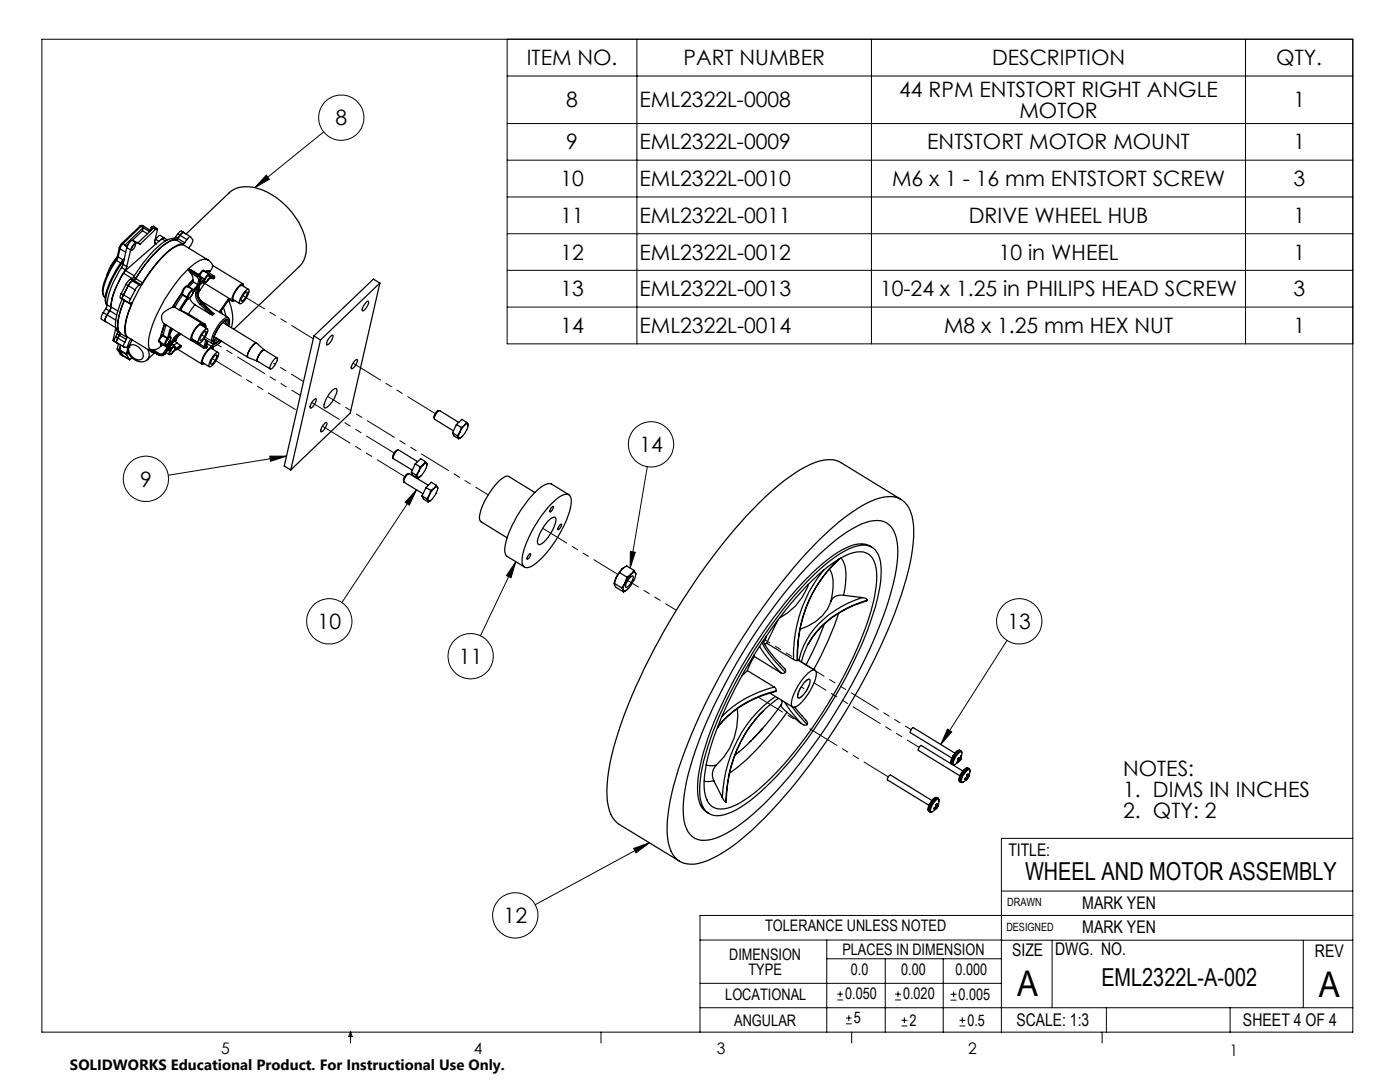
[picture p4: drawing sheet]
<svg xmlns="http://www.w3.org/2000/svg" width="279mm" height="216mm" viewBox="0 0 279 216" stroke-linecap="round" stroke-linejoin="round" font-family="sans-serif">
<g fill="none" stroke="#000" stroke-width=".2">
<path d="M8.4 7.8h261.6v198.2h-261.6zM101.2 7.8v60.8h168.8M101.2 15.2h168.8M127.1 7.8v60.8M173.9 7.8v60.8M248.6 7.8v60.8M53.1 35l.7 .8-2.9 1.6zM64.6 26.3l-13.7 11.1M101.2 24.7h168.8M101.2 32h168.8M101.2 39.3h168.8M101.2 46.6h168.8"/>
<path d="M101.2 53.9h168.8M101.2 61.3h168.8M53.8 91h3.4l-3.2 1zM57.2 91l-23.6 3.8M83.1 97.8l-1.4 3-.8-.6zM83.1 97.8l-14.9 22.4M129.2 93.1l-3.4 20.2M102.9 112.1l-.9 3.2-.9-.4zM102.9 112.1l-7 14.8M125.8 110l1 .2-1 3.1zM201 127.8l-13.3 20.8M189.1 145.5l.8 .5-2.2 2.6z"/>
<path d="M126.5 169.3l3.1-1.1-2.7 2zM129.6 168.2l-22.8 12.3M199.8 177.8h70.2M270 167.3h-70.2v38.7M139.7 187.6h60.2M139.7 196.2h60.1M165 187.6v18.4M165 191.3h34.8M167.1 199.5h1.1M167.1 198.4h1.1M167.7 197.8v1.1M176.7 191.3v14.7"/>
<path d="M178.6 199.5h1.2M178.6 198.4h1.2M179.2 197.8v1.1M188.2 191.3v14.7M189.7 199.6h1.2M189.7 198.4h1.2M190.3 197.8v1.2M199.8 187.6h70.2M210 187.6v13.5M260.1 187.6v13.5M270 182.7h-130.3v23.3M70 206v2.1"/>
<path d="M70 206l.3 .8h-.7zM119.9 206v2.1M139.7 201.1h130.3M168.8 204.3h1.2M168.8 203.1h1.2M169.4 202.6v1.1M170 206v2.1M179.9 204.7h1.2M179.9 203.6h1.2M180.5 203v1.2M191.5 204.7h1.2M191.5 203.6h1.2"/>
<path d="M192.1 203v1.2M220 206v2.1M220.8 201.1v4.9M245.5 201.1v4.9"/>
<circle cx="68.1" cy="23.5" r="4.5"/>
<circle cx="29.1" cy="95.5" r="4.5"/>
<circle cx="129.9" cy="88.7" r="4.5"/>
<circle cx="65.7" cy="124" r="4.5"/>
<circle cx="93.9" cy="130.9" r="4.5"/>
<circle cx="203.4" cy="124" r="4.5"/>
<circle cx="102.8" cy="182.7" r="4.5"/>
</g>
<path d="M125.8 110l1 .2-1 3.1zM189.1 145.5l.8 .5-2.2 2.6zM126.5 169.3l3.1-1.1-2.7 2zM102.9 112.1l-.9 3.2-.9-.4zM83.1 97.8l-1.4 3-.8-.6zM53.8 91h3.4l-3.2 1zM53.1 35l.7 .8-2.9 1.6z" fill="#000"/>
<g fill="none" stroke="#000" stroke-width=".25">
<path d="M21.2 58.1l-.2 1a2.08 2.08 0 0 0 .4 1.8M23 51.9l-1.2 2.2-1 2.1M23 51.9l.2 .1M23.2 52a13 13 0 0 0-2.6 6.6l.3 .7a2.15 2.15 0 0 1-.3-2.4l.2-.6M23.2 52l.9 .5M23.4 51.3a10.3 10.3 0 0 0-2.1 3.5M23.5 51l-.5 .9M23.5 51l.1 .3M23.6 51.3l-.4 .7M23.6 51.3l1 .6M23.8 49.4l.2 .2M23.8 49.4l-.3 1.6"/>
<path d="M24 49.6l-.4 1.7M24 49.6l1.1 .7M24.1 52.5a19.7 19.7 0 0 0-2.8 5.5M24.1 52.5h.2M24.1 52.5h.1M24.2 58.6l-.2 .8 .4 .3M24.2 58.6l.4 .2M24.3 53.4a15.8 15.8 0 0 0-2.9 7.4M24.3 53.4l.7 .4M24.3 48.6l-.5 .8M24.3 52.5a15.9 15.9 0 0 0-3.2 7.7l.3 .7M24.3 48.6h.3"/>
<path d="M24.3 52.5l.3 .2M24.4 59.7l-1.2 3.7a3.6 3.6 0 0 0 .3 2.8M24.4 59.7l.4 .2M24.4 59.7h.1M24.6 52.7l-.3 .7M24.6 48.6l-.6 1M24.6 51.9l-.5 .6M24.6 52.7l.7 .5M24.6 48.6l.4 .3M24.6 58.8a.57 .57 0 0 0 0 .9M24.6 54.5a14.7 14.7 0 0 0-2.4 6.7M24.6 54.5l1.8 1.1"/>
<path d="M24.7 58.8l-.3 .9 1.5 .8M24.7 58.8l1.3 .9M24.7 51.8l-.4 .7M24.7 51.8l-.1 .1M24.7 51.8h.1M24.8 59.9l-1.2 3.8a3.5 3.5 0 0 0 .3 2.9l-.1 .3M24.8 59.9l-.7 2-.5 1.8a4.3 4.3 0 0 0 .3 2.9l-.1 .3M24.8 59.9h.1M24.8 59.9l1.4 .9M25 48.9l-.1 .1 .5 .2M25 53.8a15.8 15.8 0 0 0-2.9 7.5M25 54l-.4 .5"/>
<path d="M25 54l1.8 1.1M25.2 56.7l.4 .3M25.2 56.7l-1 1.9M25.3 53.2l-.3 .6M25.3 49.4l.8 .5M25.3 49.4l-.7 3.3M25.6 57l-1 1.8M25.6 48.8l-.4 .3M25.6 57l1.4 .9M26 55.7l-.8 1M26 55.7l.5 .3M26 59.7l-.2 .7 .4 .1v.3"/>
<path d="M26.1 49.9l-.8 3.3M26.4 55.6l.4 .3M26.4 55.6l-.4 .1M26.4 56.1l-.5 .4-.3 .5M26.4 48a1.99 1.99 0 0 0-1.1 1.4M26.4 48l1.2 .4M26.4 56.1l1.4 .8M26.4 48l.8 .4M26.5 56l-.6 .5-.3 .5M26.6 55.3l-.2 .3M26.6 55.3l.5 .3M26.7 48.9l.3-.2a1.21 1.21 0 0 1-.7 1.2v-.4z"/>
<path d="M26.7 56l-.3 .1M26.7 56l1.4 .8M26.8 55.9l-.3 .1M27 57.9l-1 1.8M27.1 55.6l-.3 .3M27.1 55.6l-.4 .4M27.1 55.6l1.4 .8M27.2 48.4a2.07 2.07 0 0 0-1.1 1.5M27.2 48.4l.8 .3M27.6 48.4l.4 .3M27.8 56.9l-.8 1M27.9 45.2h.3"/>
<path d="M27.9 45.2l-3.6 3.4M28.1 56.8l-.3 .1M28.2 45.2l-3.6 3.4M28.2 45.2l.4 .2M28.4 46l-2 2M28.4 46l1 .6M28.5 45h-.3l-.3 .2M28.5 56.4l-.4 .4M28.5 45l1.6 1-.4 .1M28.5 45l-.3 .2M28.6 45.4l-3.6 3.5M28.6 45.4l-.2 .6"/>
<path d="M28.6 45.4l1.1 .7M29.7 46.1l.2 .1M30.2 45.4l.3 .2-2.9 2.8M30.2 45.4l-.2 .7M30.3 45.3l.3-.1 .8 .4M30.3 45.3l-.1 .1M30.3 45.3l.7 .5M30.9 48.5l.1 .1M30.9 48.5h.1M30.9 48.5l.3 .1M31 45.8l.4-.2-.5 2.9M31 45.8l-3 2.9"/>
<path d="M31.1 47.8l-.2 .1M31.1 47.8l.6 .4M31.2 48.6l-6.2 5.4M32.1 47.8l-.9 .8M32.3 47.7l.4-.3 .7 .5M32.3 47.7l-.2 .1M32.3 47.7l.7 .4M32.7 47.4l-.7-.4-.4 .2-.5 .6M32.8 47.5l-.2-.1-.5 .4M34.7 47.6a4.7 4.7 0 0 0-3.2 1.7l-2.1 2.2-2.8 3.8M34.7 47.6l.5 .2M35 47.3l-.3 .3"/>
<path d="M35 47.3l1.9 1.1M35.2 47.8a5 5 0 0 0-3.3 1.7l-2.8 3.1-2 3M35.2 47.9l1.3 .8M35.5 47.6l-.3 .2M35.5 47.6l-.3 .3M35.5 46.7l.4 .3M35.5 46.7l-.5 .6M35.9 47l.7-.6 1.4 .8M35.9 47l-.4 .6M35.9 47l1.4 .8M36.2 58.6l-1.7 2.6M36.2 58.6l.2 .3"/>
<path d="M36.2 58.6h.2M36.3 58.5l-1.8 2.8M36.3 58.5l-.1 .1M36.3 58.5h.1M36.4 58.6l.1 .2M36.4 58.9l-1.5 2.4M36.4 58.5v.1M36.4 58.9l.9 .5M36.5 58.8l-.1 .1M36.5 58.8l.9 .5M36.5 48.7a4.8 4.8 0 0 0-3.2 1.7l-2.8 3.1-2 2.9M36.7 46.4l-.6-.3-.6 .6"/>
<path d="M36.8 46.5a.46 .46 0 0 0-.7 .3l-.2 .2M36.9 48.4l-.4 .3M37.1 46.7l8.6-8.2a6.1 6.1 0 0 1 6.8-.5 14.6 14.6 0 0 1 8.6 10.9 5.4 5.4 0 0 1-1.3 4.3l-13.1 12.5M37.3 47.8l-.4 .6M37.3 59.4l-1.5 2.4M37.3 59.4l.1 .1M37.4 59.3h.2M37.4 59.3l-.1 .1M37.4 57l-.6 .4-.5 1.1M37.4 59.5l-1.5 2.4M37.4 57l.1 .2M37.4 57h.1"/>
<path d="M37.5 57.2l-.6 .3-.5 1M37.5 57l.2 .3M37.5 57.2h.1M37.5 57v.2M37.5 53.8a29.7 29.7 0 0 0-7.8 13.5l-.1 1.4 .2 .9M37.5 53.8l.5 .6M37.5 59.6l-1.5 2.3M37.5 57.2l1 .6M37.5 53.8l1.9 1.1M37.6 59.5l-.1 .1M37.6 59.3l-.2 .2M37.6 53.6l2 1.2"/>
<path d="M37.6 53.6l1.9 1.2M37.6 59.5h.1M37.7 57.3h.1M37.7 57.3l.9 .5M37.9 59.4a2.34 2.34 0 0 0 1 1.4M38 54.4a1.75 1.75 0 0 1 .5 1.5M38 54.4l1.2 .8M38 47.3a.71 .71 0 0 0-.7 .5M38 47.3l.5 .7-.8 1.5M38.5 56l.1 .3M38.5 56l-1 1M38.5 55.9l-1.1 1.1"/>
<path d="M38.5 57.8a1.86 1.86 0 0 0-1.1 1.5M38.5 57.8l.1 .2M38.5 55.9v.1M38.5 58.4l-.5 .9-.4 .2M38.6 58.3l-.4 .8-.6 .4M38.6 58a1.46 1.46 0 0 0-1 1.3M38.6 58.3l-.1 .1M38.6 57.8l.1 .2M38.6 57.8v.1M38.6 56.3l-.9 1M38.6 56.3l.8 .5M38.7 58.1l-.1 .2"/>
<path d="M38.7 58.1l-.2 .3M38.7 58.1l1-1-.4 1.4M38.7 58.1h.1M38.7 58h-.1M39.1 58.5a2.65 2.65 0 0 0 .9 2.2M39.1 58.5h.2M39.2 55.2l.5 .7M39.3 57.4l-.2 1.1M39.3 58.5a2.46 2.46 0 0 0 .9 2M39.4 54.9l-.2 .3M39.4 54.9l.3 .3 .2 .7M39.4 56.8h.1"/>
<path d="M39.5 58.4a2.38 2.38 0 0 0 .8 2M39.5 58.4l-.2 .1M39.5 58.3l.2 1.1 .7 1M39.5 54.8l-.1 .1M39.5 54.8l.5 .6v.4M39.5 58.3v.1M39.5 56.8l-.9 1M39.5 56.8l.2 .1M39.6 54.8l.4 .3 .1 .6M39.6 54.8h.1M39.6 54.8h-.1M39.6 57.8l.3 .2"/>
<path d="M39.7 55.9h.2M39.7 55.9l-.3 .9M39.7 56.9l-1 1.1M39.8 56.9l-.3 1.5M39.8 54.7l-.1 .2M39.8 54.7l.1 .1M39.8 56.9l-.3 1.4M39.8 54.7l-.1 .1M39.9 58a1.44 1.44 0 0 0-.2 1.5M39.9 59.9l5.6 3.5M39.9 54.8v.2M39.9 55.9l-.2 1"/>
<path d="M40 55.2l.8 .5M40 55.8l-.1 .1M40 55.8l-.2 1M40.1 55.7l-.3 1.1M40.1 55.7l-.1 .1M40.1 55.4l.6 .4M40.5 56.3l.2 .1M40.7 56.2h.1M40.7 56.2l-.9 .7M40.7 55.8l.1 .2M40.7 55.8l-.8 .6M40.7 54.1l-.1-.2-.3 .1-.5 .7"/>
<path d="M40.8 56l-1 .8M40.8 55.7h.2M40.8 55.7l-.1 .1M40.8 56.2h-.2l.1 .2M40.9 56.4v.2M40.9 56.6l-1 1.4M40.9 56.6l5 3M41 55.7l-.2 .3M41 54.2l.8 .1M41.4 54.5l.5 .1M41.5 51.9l.6 .5 .4 .6M41.5 51.9l-4.7-2.9a2.41 2.41 0 0 0-2.4 .6 29 29 0 0 0-9.3 14.8l-.1 .7a2.08 2.08 0 0 0 .6 2.2l4.7 2.9-.5-.5"/>
<path d="M41.5 51.9a2.65 2.65 0 0 0-2.7 .7l-1.2 1M41.5 55.8l-.4 .5-.4 .1M41.5 55.8l-.5 .6h-.1l-.1-.2M41.5 55.8h.1M41.7 55.6l-.2 .2M41.7 54.7l.1 .5M41.7 54.7l-.5 .4-.4 .6M41.7 54.7l-1.2-.7-.6 .8M41.8 55.2h.1M41.8 55.2l-.1-.3-.4 .3-.3 .5M41.8 55.2v.2M41.8 54.3l.1 .3"/>
<path d="M41.9 54.6l.9 .5M41.9 54.1l.6-1.1 6 3.7M41.9 54.1l-.1 .2M41.9 54.1l-.5-.1-.5 .2M42.7 55.6l-.6-.1-.4 .1M42.7 55.6l-1.1 .1M42.8 55.1l-1 .1M42.8 55.1v.2M42.8 55.3l-1 .1M42.8 55.3l-.1 .3M45.5 59.7l.1 .1M45.5 59.7l-1.6 2.4"/>
<path d="M45.6 59.8h.3l.5 .3M45.6 59.8h.1M45.6 59.9a7.8 7.8 0 0 1 .6 5.5M45.6 59.8l-1.7 2.5M45.6 59.8l-1.7 2.4M45.8 59.8h.1M45.9 59.6v.2M45.9 59.6l-.4 .1M45.9 59.8h-.3M48.6 57.1l-.1-.4a3.3 3.3 0 0 0-2.1 2.4l-.1 .9 .1 .1 .4-.1M48.9 58.5l.4-.2a2.13 2.13 0 0 1-1.1 1.8v-.5zM48.9 58.1l.7-.4a1.54 1.54 0 0 1-.4 1.7l-.5 .7a.84 .84 0 0 1-.9 .5 3.1 3.1 0 0 1 1.1-2.5z"/>
<path d="M49.6 57.7l-1.3-.8a3.3 3.3 0 0 0-1.7 2.9l1.3 .8M75.8 56.5l-1.3-.8-11.8 11.3M75.8 56.5l-11.8 11.3M75.8 56.5l-5.9 25.9-11.9 11.4M20.6 62.4l-.4 1.2 .8 .6M20.6 62.4l.8 .4M21.1 61.6l.7 .5M21.1 61.6l-.5 .8M21.4 62.8l-.4 .9v.4l2.1 1.3M21.4 62.8l-.5 1.1 .2 .3M21.4 60.8l-.3 .8M21.4 60.8l.7 .5"/>
<path d="M21.4 62.8l1.7 1.1M21.8 62.1l-.4 .7M21.9 62l-.5 .8M21.9 62l1.4 .9M22.1 61.3l-.3 .8M22.2 61.2l-.3 .8M22.2 61.2l1.3 .9M23.1 67.2a.81 .81 0 0 0-.2 1l.4 .2M23.1 67.2l.4 .3M23.1 65.5l-.6 2.4 .3 .2M23.3 68.4h.1M23.4 66.6l.4 .3"/>
<path d="M23.4 66.6l-.3 .6M23.4 69.5v.2M23.4 69.5l.4 .3M23.4 69.7l.4 .3M23.4 69.7l.6 1M23.5 66.2l-.1 .4M23.5 66.2l1.8 1.1M23.5 67.5l-.3 .8 .1 .1M23.5 67.5a.79 .79 0 0 0-.2 .9l1.4 .8M23.5 67.5l1.4 .8M23.6 68.6l-.2 .9M23.8 66.9l-.3 .6"/>
<path d="M23.8 66.9l1.4 .8M23.8 69.8v.2M23.8 69.8l.1 .1M23.8 70l.6 .9M23.8 69.8l1.5 .8M23.9 69.9l.6 1M23.9 69.9l1.4 .9M24 70.7h.1M24 70.7l.4 .3M24 70.7l.4 .2M24.1 68.9l-.3 .9M24.4 70.9l.2 .1"/>
<path d="M24.5 70.9h.1M24.5 70.9l1.4 .9M24.9 68.3a.71 .71 0 0 0-.2 1h.7M25.2 67.7l-.3 .6M25.2 69.3l.3 .2M25.3 70.5h.3M25.3 70.8l.6 1 .5-.4M25.3 70.6v.2M25.3 70.5l.1 .1 .2-.1M25.3 70.5v.1M25.3 67.3l-.1 .4M25.4 69.3h.1"/>
<path d="M25.5 69.1h.3M25.5 69.3l.1 .1M25.5 69.3v.2M25.5 69.5h.1M25.5 69.1l-.1 .2M25.5 69.5l-.2 1M25.5 70.5a3.3 3.3 0 0 0 3.3 1.6l.6-.3M25.6 69.5v1M25.6 69.4v.1M25.8 69.3l-.2 .1M25.8 69.3h.1M25.8 69.3h-.4"/>
<path d="M25.8 69.1a1.49 1.49 0 0 1 2.3 .6 1.21 1.21 0 0 1-.1 2.1 2.27 2.27 0 0 1-2.4-2.4M25.8 69.1v.2M26.1 67.6l-.6 1.5M26.2 60.8l-.8 2-.4 1.7a3.6 3.6 0 0 0 .3 2.8M26.4 67.8l-.6 1.3M29.5 69.7v.1a1.85 1.85 0 0 1-.1 2M29.8 69.6l.8 .2M29.8 69.6l1.9 1.2M29.8 69.7l1.9 1.2M29.8 69.7h.2M29.9 69.8l1.9 1.1M30.3 70.2l.9 .3"/>
<path d="M30.6 69.8l1.2 .8M30.8 70.4l-1.4 1.4M31.7 70.8v.1M31.7 70.9h.1M31.8 70.6l-.1 .2M32 68.3l.1 .7M32.1 67.1l-.2 .3a.62 .62 0 0 0-.1 .9h.2M32.1 69a1.87 1.87 0 0 1-1.5 .8M32.1 67.1l.1 .1M32.1 68.4l.1 .5M32.2 66.9l-.1 .2M32.2 66.9l.1 .1"/>
<path d="M32.2 68.9l-.1 .1M32.2 67.2l-.3 .5-.1 .5 1.1 .7M32.3 67l-.1 .2M32.3 67h.2M32.5 68.6l.1 .2M32.5 67l.9 .6M32.6 66.9h-.4M32.6 66.9l-.1 .1M32.6 68.8l-.4 .1M32.6 66.9l.8 .6M32.6 68.8l.8 .6M32.7 70.4l-.5 .3-.4-.1"/>
<path d="M32.7 70.4l.2 .2M32.8 64.7l-.7 2.4M32.9 70.6h.1M32.9 64.7l-.7 2.2M32.9 70.6l-.2 .1a.84 .84 0 0 1-1 .1M32.9 70.6a.9 .9 0 0 1-1.2 .3M33.1 70.3l.7 .4M33.2 64.9l-.6 2M33.3 68.7l.1 .7M33.4 69.4h.1M33.4 69.4l-.7 1M33.4 68.7l-.5 .2"/>
<path d="M33.4 68.7h.1M33.4 67.6l.1 .1M33.4 67.6l-.4 .6-.1 .7M33.4 67.5v.1M33.4 69.4h.3M33.5 69.8l.4 .2M33.5 68.7l.2 .7M33.5 67.7l-.4 .7v.4l.3-.1M33.5 68.7h-.1M33.5 69.7l.3 .2M33.6 69.6l.2 .3M33.6 67.4l-.1 .3"/>
<path d="M33.6 67.4l-.2 .1M33.7 69.4l-.8 1.2M33.7 68.5l.1 .7M33.7 69.5l.3 .4M33.7 69.5l-.8 1.1M33.7 68.4l.1 .8M33.7 68.4h.1M33.7 68.4v.1M33.8 68.2l-.1 .2M33.8 68.2l-.1 .3M33.8 68.2h.1M33.8 67.3h.1"/>
<path d="M33.8 67.2h.1M33.8 67.2v.1M33.8 67.2l.1 .1M33.8 67.1h.2M33.8 69.9h.1M33.9 67.3h.1l.1 .2-.3 .7M33.9 69.3l.3 .3M33.9 70l.1 .1M33.9 70l-.1 .7M33.9 69.2v.1M33.9 69.2l.3 .3M33.9 69.9h.1"/>
<path d="M33.9 69.9v.1M33.9 69.2l.4 .2M34 67.1l.1 .5-.3 .6M34 67.1l-.2 .1M34 70.1v.6l.6-.6M34 69.9v.2M34 69.9h-.1M34 65.4l-.6 2.1M34.1 69.4l.1 .1M34.2 65.5l-.6 1.9M34.2 69.5v.1M34.3 69.4l-.1 .1"/>
<path d="M34.3 69.4l.1 .1M34.3 68.7l.5 .3M34.3 65.6l-.5 1.7M34.4 69.5l-.2 .1M34.4 69.5l.4-.3 .1 .4M34.5 61.3l-.7 .3a2.05 2.05 0 0 0-1.6 2l.5 1 5.5 3.3M34.5 65.7l-.5 .6M34.5 61.2v.1M34.5 61.2l.4 .1M34.6 70.1l-.3 .5-.5 .1M34.6 70.1h.1M34.7 70l-.1 .1"/>
<path d="M34.8 70l-.2 .1M34.8 67.3l.2 .2M34.8 70h-.1M34.8 67.3l-1 1.5M34.8 69l.1 .6M34.8 69l-.5 .4M34.9 61.3l.9 .5M34.9 69.6h.1M35 67.5l-1.2 1.7M35 67.5v.1M35 67.6l-1.1 1.6M35 67.6l-1.1 1.7"/>
<path d="M35.1 67.9v.4l.2 .1M35.1 67.9l-.5 .3M35.3 68.4l-.7 .5M35.3 68.4l.8 .5M35.5 69.7l4.8 3M35.7 67l-.6 .9M35.8 61.8l.1 .1M35.8 66.5l-1 .8M35.9 61.9h.1M36 61.9l4.3 2.6M36.1 68.9v.2M36.1 68.9l-1.2 .6"/>
<path d="M36.1 66.7l-.7 .3-.4 .5M36.1 69.1l-.5 .3a.55 .55 0 0 1-.7 .2M36.1 69.1v.2l-1.3 .7M36.2 66.7l-.7 .4-.5 .5M36.3 62.1l1.3 .6M37.6 62.7l-.1 .1M37.6 62.7l3.3 2M38.3 68l2.3 1.4M38.9 60.8l-1.3 1.9M38.9 60.8l3 1.8M40 60.7l1.9 1.9M40.2 60.5l-.2 .2"/>
<path d="M40.2 60.5l2.2 2.3M40.3 60.4l-.1 .1M40.3 60.4l2.3 2.3M40.4 60.4h-.1M40.4 60.4l2.1 2.1M40.4 64.6l.3 .2M40.4 66.6l.4-.4 .3-.1a2.12 2.12 0 0 1-1.1 1.9l-.1-.5zM40.7 66l.6-.4a1.49 1.49 0 0 1-.3 1.6l-.5 .7a.81 .81 0 0 1-.9 .5 3 3 0 0 1 1.1-2.4zM40.7 64.8l-.3 .2-.1-.5a1.88 1.88 0 0 0-1.5 1.2l-.6 1.3-.1 .8 .2 .2 .3-.2 2.1 1.4M40.7 64.8l.1 .3M40.7 69.2l-.1 .2M40.7 67.6l1.6 .9"/>
<path d="M40.8 65.1l.3 .1M40.8 65.1l-.1 .1M40.9 64.7l.2 .2v.3M40.9 64.7l-.2 .1M41 69.1l-.3 .1M41 69.1l.2 .3M41.1 65.2l-.1 .2M41.1 67.8l-.4 1.4M41.2 69l-.2 .1M41.2 69l.1 .3M41.2 69h.1M41.2 69.4h-.6"/>
<path d="M41.2 68.9l.1 .4M41.2 69l.2-1-.2 1M41.3 68.5l1.1 .8M41.3 69.3l-.1 .1M41.3 67.9l-.3 1.2M41.4 65.6l-1.3-.8a3.1 3.1 0 0 0-1.8 2.9l1.4 .7M41.9 62.6l.5 .2M42.5 62.5l.1 .2M42.5 69.7l-.1-.4a1.79 1.79 0 0 0-1.4 1.1l-.6 1.3a.82 .82 0 0 0-.1 1l.5-.1M42.6 62.7l.1-.1-.3 .3v-.1M42.8 71l.5-.2a2.03 2.03 0 0 1-1.2 1.9l-.1-.2 .2-.6zM42.8 67.2l6.7 4.1"/>
<path d="M42.9 70.7a.59 .59 0 0 1 .7-.3 3.6 3.6 0 0 1-1.7 2.8h-.1a3.1 3.1 0 0 1 1.1-2.5zM42.9 68.6l-.8 .5M43.2 67.5l-.6 .3M43.5 67.7l-.7 .4-.1-.1v-.2M43.5 70.3l-1.3-.8a3.1 3.1 0 0 0-1.7 2.9l1.3 .8M43.9 68.4l.3-.3-1.1 .8-.7 .4M43.9 62.1v.2M43.9 62.1v.1M43.9 62.2v.2v-.1M43.9 62.2v.1M44.1 62v.1M44.1 61.9l.3 .8"/>
<path d="M44.4 63.9a1.24 1.24 0 0 1 1.1-.5 1.26 1.26 0 0 1 .1 1.6l.1-.4a.67 .67 0 0 0-.2-.9 3.2 3.2 0 0 0-2.1 2 3.2 3.2 0 0 0-.8 2.7 .73 .73 0 0 0 .9-.2l.4-.3-1.1 .7a.4 .4 0 0 1-.6-.3 7.5 7.5 0 0 1 2.2-4.4zM44.5 64.3l6.7 4.2M44.6 61.3l.5 1.8M44.9 64l.3-.1 .1 .2v.7M45 64l-.1 .6M45.5 65l.2-.7-.1-.4a1.68 1.68 0 0 0-1.6 1 4.9 4.9 0 0 0-1.3 3.4l.1 .1a1.23 1.23 0 0 0 1-.6M49.5 71.3h.1M51.2 68.5a2.53 2.53 0 0 0-1.6 1.7l-.2 .7 .1 .4M51.2 68.5h.1M51.3 68.5h-.1a3.2 3.2 0 0 0-1.7 2.8l1.9 .8M51.3 68.5l1.4 1.3a2.38 2.38 0 0 0-1.3 2.3M51.4 72.1h.1"/>
<path d="M51.4 72.1l2.5 1.5M52.7 69.8h.1M52.8 69.8a2.37 2.37 0 0 0-1.5 2.1l.1 .2M52.8 69.8l2.5 1.6M54.8 71.6l.5-.2a2.75 2.75 0 0 1-1.3 2.3l-.2-.3 .2-.5zM62.5 79.9l.5-.3a1.86 1.86 0 0 1-1.1 1.8l.1-.6zM62.7 67l-6 26 1.3 .8M62.7 67l1.3 .8M64 67.8l-6 26M65.8 67.3l.6-.4a1.9 1.9 0 0 1-1.1 1.9l-.1-.1 .1-.5zM66.4 77.9a.64 .64 0 0 1 .8-.3 4.7 4.7 0 0 1-2.3 3.8h-.1a2.23 2.23 0 0 1 .4-2zM70.7 72.1l.6-.4a1.78 1.78 0 0 1-1.2 1.9l.1-.6z"/>
<path d="M73.2 60.3l.3-.2a1.94 1.94 0 0 1-1.1 2l-.1-.2 .1-.5zM64.6 84.7l.6-.4a1.89 1.89 0 0 1-1.1 1.9l-.1-.2 .1-.5zM79.4 89.8a1.37 1.37 0 0 0-.9 1.6M81.6 94.5a1.45 1.45 0 0 0-1 1.6M82.1 94.2l.9 .6M82.1 94.2l.3 .6 .9 .6M82.9 92.6l-.8 1.6M82.9 92.6l1 .6M83 94.8l.3 .4M83.3 95.2v.2M83.3 92.1l-3.7-2.3a1.8 1.8 0 0 0-1.1 1.7l3.8 2.3M83.6 94.1l-.6 .7"/>
<path d="M83.6 94.1l-.3 1.1M83.7 95.2l-.4 .2M83.9 93.2l-.3 .9M84.2 99l1 .5M84.2 99l.3 .6 .9 .6M84.5 92.7l-.9 1.4M84.5 92.7l-.6 .5M84.9 92.1l.3 .4M84.9 92.1l-.9-.6-1.1 1.1M84.9 92.1l-.4 .6M85 97.3l-.8 1.7M85 97.3l1 .6"/>
<path d="M85.2 99.5l.2 .4M85.2 92.5a3.5 3.5 0 0 1-1.8 2.8l-.1-.1M85.2 92.5a.5 .5 0 0 0-.7 .2M85.2 92.5v.3M85.4 99.9v.3M85.5 96.8l-3.8-2.3a1.85 1.85 0 0 0-1.1 1.7l3.8 2.3M85.7 98.8l-.5 .7M85.7 98.8l-.3 .8v.3M85.8 99.9l-.4 .3M85.9 99.9h-.1M86 97.9l-.3 .9M86.6 97.4l-.9 1.4"/>
<path d="M86.6 97.4l-.6 .5M87.1 96.8l.2 .4M87.1 96.8l-1-.6-1.1 1.1M87.1 96.8l-.5 .6M87.3 97.2a3.4 3.4 0 0 1-1.8 2.8l-.1-.1M87.3 97.2a.46 .46 0 0 0-.7 .2M87.3 97.2v.3M87.7 81.9a1.46 1.46 0 0 0-1 1.6M90.3 86.4l1 .6M90.3 86.4l.3 .6 .9 .6M91.1 84.7l1 .6M91.1 84.7l-.8 1.7"/>
<path d="M91.3 87l.2 .3M91.5 87.3v.3M91.5 84.3l-3.7-2.3a1.8 1.8 0 0 0-1.1 1.6l3.8 2.4M91.8 86.2l-.3 .7v.4M91.8 86.2l-.5 .8M91.9 87.3l-.4 .3M92 87.3l-.1 .1M92.1 85.3l-.3 .9M92.7 84.8l-.6 .5M92.7 84.8l-.9 1.4M93.1 84.3l.3 .4M93.1 84.3l-.9-.6-1.1 1"/>
<path d="M93.1 84.3l-.4 .5M93.4 84.7a3.4 3.4 0 0 1-1.8 2.7l-.1-.1M93.4 84.7a.44 .44 0 0 0-.7 .1M93.4 84.7v.1M93.5 84.8l-.1 .1M106.8 98.3l-5.3-3.2a2.43 2.43 0 0 0-2.1 1.1 13.3 13.3 0 0 0-3.7 7.2l.3 .7 5.2 3.2M113.5 98.7l-3.4-2.1a2.52 2.52 0 0 0-2.4 .8 22.4 22.4 0 0 0-6.9 11.9 1.92 1.92 0 0 0 .4 1.7l3.5 2.1M179.9 99.7l-12-7.4a6.5 6.5 0 0 0-6.1 .3 39.7 39.7 0 0 0-11.6 9.1 127.6 127.6 0 0 0-26.8 44.4 34.7 34.7 0 0 0-2.2 13.8 6.1 6.1 0 0 0 2.4 4.6l12 7.3M105.6 110.6l.3-.1a.97 .97 0 0 1-.8 1zM109.2 104.1l.7-.6 .8-.3a.82 .82 0 0 1 .2 1 7.7 7.7 0 0 1-3.2 4.5h-.2a1.1 1.1 0 0 1 0-1.5l.4-1zM110 100.6l1.1-1 1-.7a1.24 1.24 0 0 1 1.7 .1 4.2 4.2 0 0 1-.1 3.1 22.6 22.6 0 0 1-7.4 10.8 1.21 1.21 0 0 1-1.2 .4 1.21 1.21 0 0 1-.9-.9 13.6 13.6 0 0 1 2.4-7.2l1.6-2.5zM110.3 101h.1a1.16 1.16 0 0 1-.7 1.2l.2-.7z"/>
<path d="M111.8 104.7l.2-.1a.99 .99 0 0 1-.7 1.1zM122.6 116.4v.3l.4 .5 1.4 .9M122.6 116.4l1.5 .9M123 115.3l-.4 1.1M123 115.3l-.4 1.2M123.6 114.3l-.6 1M123.6 114.3l1.5 .8M124.1 117.3l.3 .5M124.2 113.5l-.6 .8M124.2 113.5l.9-.6 1.4 .9M124.2 113.5l-1.2 1.8M124.4 117.8v.3"/>
<path d="M124.6 113.2l-.4 .3M124.7 116.3l-.6 1M124.7 116.3l-.3 .9v.6M125 117.8l-.6 .3M125.1 115.1l-.4 1.2M125.8 115.1l.5-.2a2.61 2.61 0 0 1-1.3 2.3 2.13 2.13 0 0 1 .8-2.1zM125.9 114.6l-1.2 1.7M125.9 114.6l-.8 .5M126.5 113.8l-.6 .8M126.5 113.8l.3 .5M126.8 114.3a.54 .54 0 0 0-.9 .3M126.8 114.3a4.6 4.6 0 0 1-2.2 3.6l-.2-.1"/>
<path d="M126.8 114.3l.1 .4M160.9 117a27.3 27.3 0 0 1 8.6-6.5 4 4 0 0 1 4.2 .4 7.6 7.6 0 0 1 1.1 6.2 56.2 56.2 0 0 1-6.9 18.8 80.6 80.6 0 0 1-16.5 21.6 14.9 14.9 0 0 1-6.9 3.9 3.1 3.1 0 0 1-3.7-2.4 16.5 16.5 0 0 1 .6-8.2 83.8 83.8 0 0 1 13.1-26.1l3.2-4.1zM161.3 116.6a11.9 11.9 0 0 1-5.7 6.7M161.5 115.6a27.2 27.2 0 0 1 8.8-6.4 3.6 3.6 0 0 1 5 1.5 13.5 13.5 0 0 1 0 7.7 75.1 75.1 0 0 1-10.4 23.5 72.5 72.5 0 0 1-15.1 17.8 11.9 11.9 0 0 1-6.8 3.1 3.4 3.4 0 0 1-3.2-3.4 23.6 23.6 0 0 1 1.5-10.4 94.5 94.5 0 0 1 20.2-33.4zM162.3 111.8a29.6 29.6 0 0 1 10.5-7.6 4.6 4.6 0 0 1 4.7 .6 8 8 0 0 1 1.6 6.4 57.3 57.3 0 0 1-5.5 18.3 109.1 109.1 0 0 1-22.2 31.9 25.6 25.6 0 0 1-9.1 6 4 4 0 0 1-5.3-2 14.6 14.6 0 0 1-.2-8.2 79 79 0 0 1 9.2-23.2 108.9 108.9 0 0 1 16.3-22.2zM163.5 107.7a35.7 35.7 0 0 1 11.3-8.1 6 6 0 0 1 5.3 .2 7.3 7.3 0 0 1 2.3 6.1 43.3 43.3 0 0 1-3.2 14.8 128.6 128.6 0 0 1-26.6 42.5 36.9 36.9 0 0 1-11.4 8.5 6 6 0 0 1-6-.1 8.1 8.1 0 0 1-2.1-6.5 53.9 53.9 0 0 1 5-18.8 131 131 0 0 1 25.4-38.6zM164.4 113.7a26.7 26.7 0 0 0-6 17.9M165.5 113.5a6.9 6.9 0 0 1 .6 5.4l-.3 1M165.8 119.9a8.8 8.8 0 0 1-6.1 5.7M167.6 111.5a25.7 25.7 0 0 0-8.5 20.3M167.6 111.5a25.6 25.6 0 0 0-8.5 20.3M167.9 111.3a5.9 5.9 0 0 1 .9 4.2l-.5 3.3"/>
<path d="M168.3 118.8a2.17 2.17 0 0 0-2.5 1.1M168.3 118.8l3.8 .4M172.1 119.2l.5 .1 .5 .4M172.1 119.2a18.5 18.5 0 0 0-12.2 10.8l-.5 1.8M172.8 119.9a18.7 18.7 0 0 0-11.5 8.7M173.1 119.7l-.2 .2M173.1 119.7a19.2 19.2 0 0 0-11.8 8.9l-1 2.1-.4 1.4M174 109.2a4.6 4.6 0 0 0-5 .1 34 34 0 0 0-10.1 8.4 95.1 95.1 0 0 0-18.1 31 24.4 24.4 0 0 0-1.5 10.4 3.9 3.9 0 0 0 2.2 3.2M149.2 133.8l-1.2 1.1M149.2 133.8l5.3 3.3M150.4 130.8l.1 .2M150.5 131l-1.3 2.8"/>
<path d="M150.5 131l5.4 3.3M151.6 129l1.3 1.9 3 3.4M152.1 128.2a22.3 22.3 0 0 0 4.6 5.9M152.3 128a32.6 32.6 0 0 0 4.5 5.7l-.1 .4M152.9 127l-.1 .6-.4 .5M153 128.3l-.4 .3M153 128.3l5.4 3.3M153.6 138.3l4.6 2.8M154.5 137.1l.3 .3 .1 .4M154.5 137.1a21.7 21.7 0 0 0-10.4 5.9M154.7 139a25.9 25.9 0 0 0-10.6 20.1M154.9 137.8a19.9 19.9 0 0 0-11.7 7.4 19.8 19.8 0 0 1 11.6-7.2"/>
<path d="M154.9 137.8l-.1 .2M155.2 123.8l-2.2 4.5M155.3 139.3a25.1 25.1 0 0 0-10.4 20.8M156 139.7v.8M156.7 134.1l-.5 .3-.3-.1M158.4 131.6l.7 .2M159.2 131.6l3.5 2.1M160.5 136.1a.84 .84 0 0 1 1.1-.4 4.7 4.7 0 0 1-2.1 3.6h-.2a1.9 1.9 0 0 1 .4-1.9zM161.2 134.3l.4-.2a.79 .79 0 0 1 1.2-.2 7.7 7.7 0 0 1-1.9 5.2l-1.7 1.7a.82 .82 0 0 1-1.2 .1 5.9 5.9 0 0 1 1.2-4l.8-1.2zM164.5 124.5l-1.8 4.4-1.8 3.7M167.4 122.4a63.3 63.3 0 0 1-5 11.2M140.9 152.6a3.4 3.4 0 0 0 2 .1"/>
<path d="M142.5 155.8l-1.4 .2-.6-.1M142.5 155.8l1.6 3.3M142.9 152.7a2.57 2.57 0 0 0-.4 3.1M144.1 159.1l.5 .8 .3 .2M147.1 141.4a13.2 13.2 0 0 1-4.2 11.3M150 147.7l-3.3 3M152.2 145.3l-2 2.2M152.3 141.9a26.4 26.4 0 0 0-7.4 18.2M155.8 140.7l.3 .6 1 .8M156 140.5l-3.4 4.3-2.9 3.2M156.6 140.2l1.2 1.7 2.1 2.5M157.1 142.1l2.8 2.3"/>
<path d="M157.1 142.1a49 49 0 0 1-11.5 12.2M158.1 141l3 3.6M158.6 141.1l2.2 2.6M159.9 144.4l.8 .3 .4-.1M160.8 143.7l.3 .3v.6M186 159.7l-8.3-5.1a1.15 1.15 0 0 0-.6 1l8.3 5.1M186.3 159.6l.5-.4 .4 .1a2.91 2.91 0 0 0-1.6 2.7l-.3-.1a2.62 2.62 0 0 1 1-2.3zM186.8 159.7l.5-.2a2.16 2.16 0 0 1-1.6 2.5 2.98 2.98 0 0 1 1.1-2.3zM187 159.2a1.4 1.4 0 0 0-1.3 1 1.32 1.32 0 0 0-.3 1.7M187.2 159.3l.2 .6M189.9 152.4l.2 .1M190.1 152.5l.3 .1"/>
<path d="M190.6 150.3l-8.3-5.1a1.05 1.05 0 0 0-.6 1l8.3 5.1M191 152.1h.1M191.2 151.8h.1M191.2 151.8l-.1 .3M191.2 151.8l.1 .1M191.3 151.6h.1M191.3 151.6v.1M191.3 151.7l-.1 .1M191.3 151.6l-.2-.1 .4 .2M191.3 151.7h.1M191.3 151.2l.4 .2M191.3 151.3l.4 .1"/>
<path d="M191.3 151.2l.2 .1M191.3 151.2l-.2 .3 .2 .1M191.3 151.9l-.2 .2M191.3 151.9h.1M191.3 151.7l.1 .1M191.4 151.8l-.1 .1M191.4 151.8h.1M191.5 151.3h.1M191.5 151.7l-.1 .1M191.5 151.7h.1M191.5 156l.2 .1M191.5 151.3l.2 .1"/>
<path d="M191.6 149.7a1.58 1.58 0 0 0-1.5 1.2l-.3 1 .1 .5M191.6 151.3h-.1M191.6 149.7a2.97 2.97 0 0 0-1.7 2.7M191.6 149.7l.2 .2M191.6 151.3h.1M191.6 151.2h.1M191.6 151.2v.1M191.7 151.5l.2-.6a.57 .57 0 0 0-.2-.9 3.4 3.4 0 0 0-1.5 2.5 1.23 1.23 0 0 0 1.3-.8M191.7 151.3v.1M191.7 151.4l-.2 .3M191.7 151.4h.1M191.7 151.2v.1"/>
<path d="M191.7 151.2h.1M191.7 150.8l.1 .1M191.7 150.8l-.1 .4M191.8 149.9l.1 .1M191.8 149.9a2.97 2.97 0 0 0-1.7 2.6M191.8 150.9l-.1 .3M192.2 153.8l-8.3-5.1a1.15 1.15 0 0 0-.6 1l8.3 5.1M192.2 156.1h-.5M192.6 155.3v.2l.2-.1M192.7 155.3l.1 .1M192.8 155.2l.2 .2M192.8 155.3l.1 .1"/>
<path d="M192.8 155.4h.1M192.9 155.2h.1M192.9 155.2l-.3 .1M192.9 155.4h.1M192.9 155.4l-.1 .2 .2-.2M192.9 155.4h-.1M192.9 155.1l.2 .1M192.9 155.2l.2 .1M192.9 153.8l.6-.2a2.18 2.18 0 0 1-1.6 2.5 2.67 2.67 0 0 1 1-2.3zM193 155l-.1 .2M193 155l.2 .1M193 154.6l.2-.2v.3"/>
<path d="M193 154.6v.4M193 154.6l.2 .1M193 154.8l.3 .2M193.1 155.3l-.1 .1M193.1 155.2v.1M193.1 153.3a1.61 1.61 0 0 0-1.4 1.3l-.4 1 .2 .4M193.2 155.1l-.1 .1M193.2 155.1h.1M193.2 154.7l.1 .1M193.2 154.7h.1M193.3 155l-.1 .1M193.3 155h.1"/>
<path d="M193.3 154.8l-.3-.1 .3 .1M193.3 154.8h.1M193.3 154.7l.1-.2v.2M193.3 154.7h.1M193.3 154.7v.1M193.4 153.4l.1 .2v.4M193.4 154.7l-.1 .3M193.4 153.4a3 3 0 0 0-1.7 2.6v.1M193.4 153.4l-.2-.1a2.6 2.6 0 0 0-1.7 2.1v.6M186.1 162h-.5M186.5 161.2l.2 .1M186.6 161.1l.2 .2"/>
<path d="M186.7 161.3h.1M186.7 161l-.3 .2v.2l.3-.1M186.7 161l.2 .1M186.8 161.3h.1M186.8 161.3l-.1 .2 .1-.2M186.8 161.3h-.1M186.8 160.9l-.1 .1M186.8 160.9l.2 .1M186.9 160.5l.1-.2 .1 .3M186.9 160.5l-.1 .4M186.9 160.5l.2 .1M186.9 160.7l.2 .2"/>
<path d="M186.9 161.1l-.1 .2M186.9 161.1h.1M187 161l-.1 .1M187 161h.1M187.1 160.6v.1M187.1 160.6h.1M187.1 160.7l-.2-.1 .2 .1M187.1 160.7h.1M187.1 160.9l-.1 .1M187.1 160.9h.1M187.1 160.6l.2-.2-.1 .2M187.2 160.6h.1"/>
<path d="M187.2 160.6l-.1 .3"/>
</g>
<path d="M40.5 67l-.2-.2M42.7 71.7l-.3-.1M52.8 69.8a2.4 2.4 0 0 0-1.4 2.3M160.4 137.4l-.5-.3" fill="none" stroke="#000" stroke-width=".2" stroke-dasharray="6.3 1.3 1.3 1.3 1.3 1.3"/>
<path d="M159.2 138.6a5.1 5.1 0 0 1 2.2-3.1l.2 .1a3.2 3.2 0 0 1-1 2.8l-.3 .3a.73 .73 0 0 1-1.1 .4v-.5" fill="none" stroke="#000" stroke-width=".2" stroke-dasharray="6.3 1.3 1.3 1.3 1.3 1.3" stroke-dashoffset="4.8"/>
<path d="M183.4 149.1l-20.9-12.8" fill="none" stroke="#000" stroke-width=".2" stroke-dasharray="6.3 1.3 1.3 1.3 1.3 1.3" stroke-dashoffset="3.6"/>
<path d="M181.8 145.6l-29.3-18" fill="none" stroke="#000" stroke-width=".2" stroke-dasharray="6.3 1.3 1.3 1.3 1.3 1.3" stroke-dashoffset="5"/>
<path d="M135 121.8l-9.7-6" fill="none" stroke="#000" stroke-width=".2" stroke-dasharray="6.3 1.3 1.3 1.3 1.3 1.3" stroke-dashoffset="3.8"/>
<path d="M123.3 114.6l-15-9.2M177.3 155l-25.9-15.9" fill="none" stroke="#000" stroke-width=".2" stroke-dasharray="6.3 1.3 1.3 1.3 1.3 1.3" stroke-dashoffset=".7"/>
<path d="M97.4 98.8l-32-19.7" fill="none" stroke="#000" stroke-width=".2" stroke-dasharray="6.3 1.3 1.3 1.3 1.3 1.3" stroke-dashoffset="3.4"/>
<path d="M60.6 76.1l-6-3.6" fill="none" stroke="#000" stroke-width=".2" stroke-dasharray="6.3 1.3 1.3 1.3 1.3 1.3" stroke-dashoffset="3.5"/>
<path d="M59.3 81.9l-16.9-10.3" fill="none" stroke="#000" stroke-width=".2" stroke-dasharray="6.3 1.3 1.3 1.3 1.3 1.3" stroke-dashoffset="-.4"/>
<path d="M78.6 90.4l-16.4-10.1M80.8 95.1l-16.4-10.1M86.9 82.5l-16.4-10" fill="none" stroke="#000" stroke-width=".2" stroke-dasharray="6.3 1.3 1.3 1.3 1.3 1.3" stroke-dashoffset="-.1"/>
<path d="M60 78.9l-19.7-12.1" fill="none" stroke="#000" stroke-width=".2" stroke-dasharray="6.3 1.3 1.3 1.3 1.3 1.3" stroke-dashoffset="4.3"/>
<path d="M62.5 67.6l-14-8.6" fill="none" stroke="#000" stroke-width=".2" stroke-dasharray="6.3 1.3 1.3 1.3 1.3 1.3" stroke-dashoffset="1.3"/>
<g font-size="7.1">
<text x="203" y="198.7">A</text>
<text x="263.2" y="198.9">A</text>
</g>
<g font-size="4.9">
<text x="204.6" y="175.7">WHEEL AND MOTOR ASSEMBLY</text>
<text x="219.8" y="196.7">EML2322L-A-002</text>
</g>
<g font-size="4.2">
<text x="105.1" y="13">ITEM NO.</text>
<text x="136.4" y="13">PART NUMBER</text>
<text x="198" y="13">DESCRIPTION</text>
<text x="254.7" y="13">QTY.</text>
<text x="113" y="21.4">8</text>
<text x="127.6" y="21.4">EML2322L-0008</text>
<text x="179.5" y="19.4">44 RPM ENTSTORT RIGHT ANGLE</text>
<text x="203.5" y="23.5">MOTOR</text>
<text x="258.1" y="21.4">1</text>
<text x="67" y="25">8</text>
<text x="113" y="29.8">9</text>
<text x="127.6" y="29.8">EML2322L-0009</text>
<text x="185.1" y="29.8">ENTSTORT MOTOR MOUNT</text>
<text x="258.1" y="29.8">1</text>
<text x="111.8" y="37.1">10</text>
<text x="127.6" y="37.1">EML2322L-0010</text>
<text x="178" y="37.1">M6 x 1 - 16 mm ENTSTORT SCREW</text>
<text x="258.1" y="37.1">3</text>
<text x="111.8" y="44.5">11</text>
<text x="127.6" y="44.5">EML2322L-0011</text>
<text x="193.4" y="44.5">DRIVE WHEEL HUB</text>
<text x="258.1" y="44.5">1</text>
<text x="111.8" y="51.8">12</text>
<text x="127.6" y="51.8">EML2322L-0012</text>
<text x="199.3" y="51.8">10 in WHEEL</text>
<text x="258.1" y="51.8">1</text>
<text x="111.9" y="59.1">13</text>
<text x="127.6" y="59.1">EML2322L-0013</text>
<text x="175.6" y="59.1">10-24 x 1.25 in PHILIPS HEAD SCREW</text>
<text x="258.1" y="59.1">3</text>
<text x="111.9" y="66.4">14</text>
<text x="127.6" y="66.4">EML2322L-0014</text>
<text x="188.4" y="66.4">M8 x 1.25 mm HEX NUT</text>
<text x="258.1" y="66.4">1</text>
<text x="127.6" y="90.2">14</text>
<text x="28" y="97.1">9</text>
<text x="63.4" y="125.5">10</text>
<text x="201.1" y="125.5">13</text>
<text x="91.6" y="132.5">11</text>
<text x="224.2" y="154.8">NOTES:</text>
<text x="224.2" y="158.9">1. DIMS IN INCHES</text>
<text x="224.2" y="163.1">2. QTY: 2</text>
<text x="100.5" y="184.2">12</text>
</g>
<g font-size="3.5">
<text x="201.2" y="170.7">TITLE:</text>
<text x="216" y="181.4">MARK YEN</text>
<text x="202" y="190.7">SIZE</text>
<text x="210.6" y="190.6">DWG. NO.</text>
<text x="216" y="186.2">MARK YEN</text>
<text x="262.4" y="190.9">REV</text>
<text x="202.9" y="204.6">SCALE: 1:3</text>
<text x="248.1" y="204.6">SHEET 4 OF 4</text>
</g>
<g font-size="3.2">
<text x="152.7" y="185.7">TOLERANCE UNLESS NOTED</text>
<text x="145.5" y="191.5">DIMENSION</text>
<text x="168.1" y="190.5">PLACES IN DIMENSION</text>
<text x="149.4" y="194.6">TYPE</text>
<text x="169.8" y="194.6">0.0</text>
<text x="179.8" y="194.6">0.00</text>
<text x="190.7" y="194.6">0.000</text>
<text x="144.7" y="199.6">LOCATIONAL</text>
<text x="168.7" y="199.4">0.050</text>
<text x="180.2" y="199.4">0.020</text>
<text x="191.3" y="199.5">0.005</text>
<text x="146.5" y="204.6">ANGULAR</text>
<text x="170.4" y="204.2">5</text>
<text x="181.5" y="204.6">2</text>
<text x="193.1" y="204.6">0.5</text>
<text x="44.2" y="210.4">5</text>
<text x="94.6" y="210.3">4</text>
<text x="143.1" y="210.4">3</text>
<text x="193.2" y="210.3">2</text>
<text x="245.4" y="210.6">1</text>
</g>
<text font-size="3" x="14" y="213.5">SOLIDWORKS Educational Product. For Instructional Use Only.</text>
<g font-size="2.3">
<text x="200.8" y="185.7">DESIGNED</text>
<text x="201" y="180.9">DRAWN</text>
</g>
</svg>
